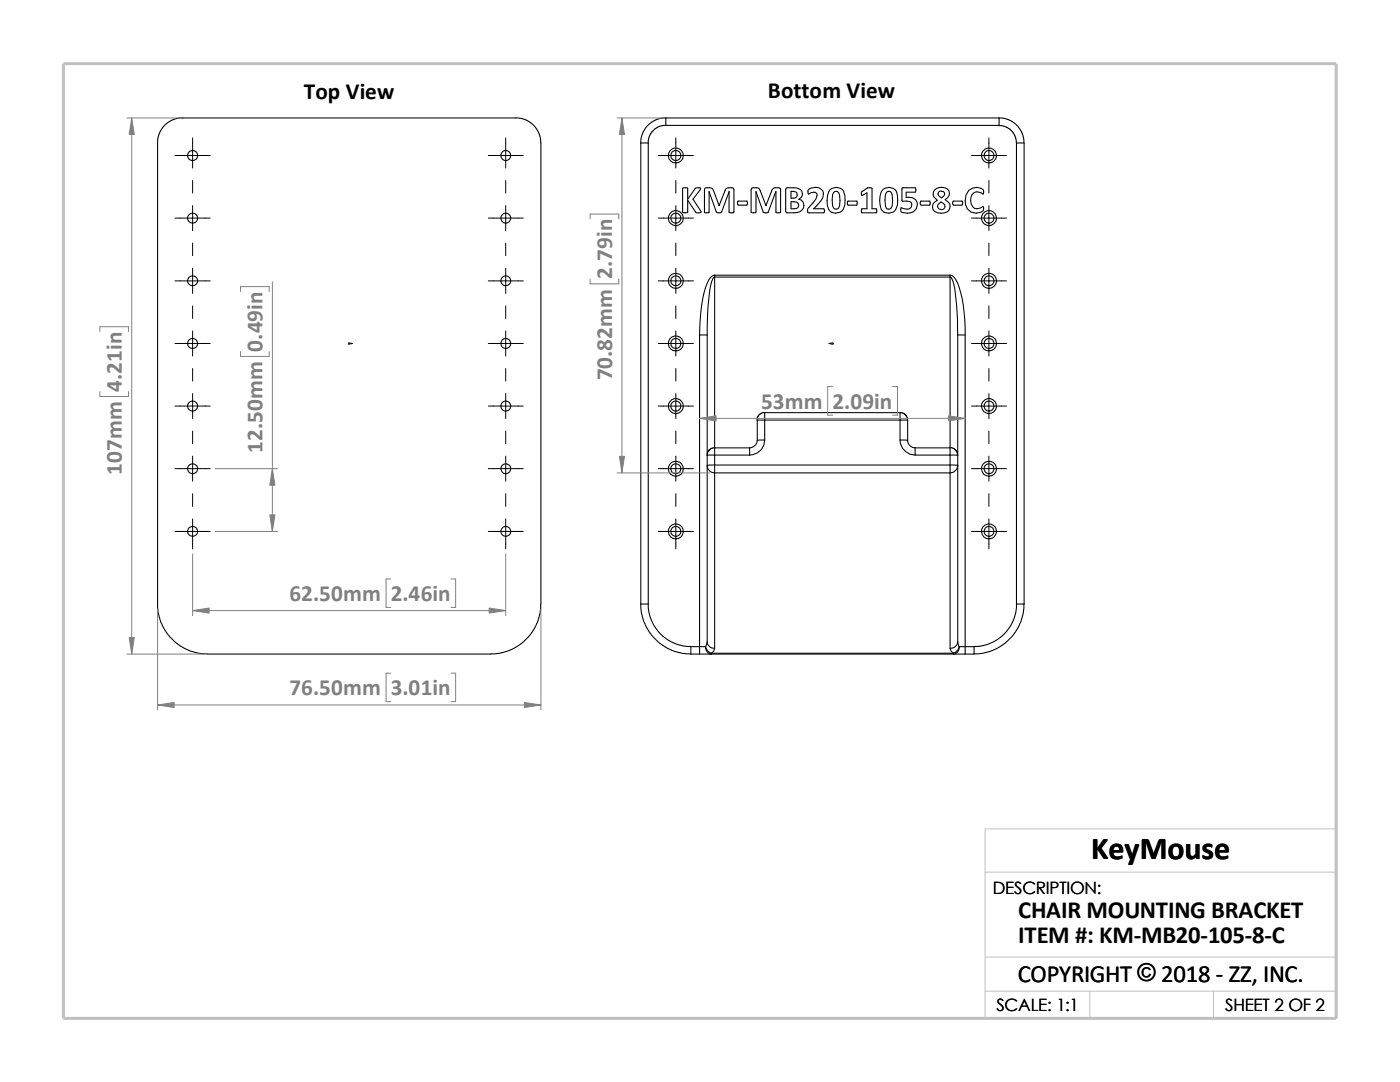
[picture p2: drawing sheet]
<svg xmlns="http://www.w3.org/2000/svg" width="279mm" height="216mm" viewBox="0 0 279 216" stroke-linecap="round" stroke-linejoin="round" font-family="sans-serif">
<path d="M196.6 174h70.1M196.6 191h70.1M196.6 197.8h70.1M217.5 197.8v5.4M242.2 197.8v5.4M26.8 203.2h239.9v-37.8h-70.1v37.8" fill="none" stroke="#c0c0c0" stroke-width=".2"/>
<path d="M12.7 12.7h254v190.5h-254z" fill="none" stroke="#c0c0c0" stroke-width=".59"/>
<g fill="none" stroke="#000" stroke-width=".21">
<path d="M31.5 28.5l.2-1.6 .9-1.7 1.5-1.1 1.7-.6h67.7l1.8 .6 1.4 1.1 1 1.7 .2 1.6v92M31.5 28.5v92.9l.4 2.3 .7 1.5 .9 1.5 1.4 1.4 1.8 1.2 1.6 .7 1.5 .4 1.6 .1M127.9 28.5v92M127.9 28.5h1.5M129.4 28.5v92M132.9 23.5l-.9 .1-1.1 .3-1.1 .7-.7 .6-1 1.7-.2 1.6M132.9 23.5h66.5M132.9 25h-.6l-.9 .3-1.1 .8-.8 1.3-.1 1.1M132.9 23.5v1.5M136.3 37.5a.69 .69 0 0 1 .9 .1v2.2l1.5-2.2a.72 .72 0 0 1 1.1 0l-1.5 2.2 1.5 2.2 .1 .4-.2 .1a.72 .72 0 0 1-.9-.2l-1.6-2.3v2.3a.69 .69 0 0 1-1 0zM141.5 38.3v4a.62 .62 0 0 1-.9 .1v-4.7l.4-.2a1.11 1.11 0 0 1 1.4 .6l1.1 2.9M141.5 38.3l1.5 4a.91 .91 0 0 0 1 0l1.5-4"/>
<path d="M141.5 38.3h.1M145.5 38.3v4.1a.69 .69 0 0 0 1-.1v-4.4a.37 .37 0 0 0-.5-.4h-.6a.64 .64 0 0 0-.7 .6l-1.2 2.9M145.5 38.3h.1M150.9 38.3l1.4 4a.85 .85 0 0 0 1 0l1.5-4 .1 4a.6 .6 0 0 0 .8 .1l.1-4.7-.4-.2h-.7a.71 .71 0 0 0-.7 .6l-1.1 2.9M150.9 38.3v4a.62 .62 0 0 1-1 0v-4.4l.1-.4h1l.5 .1 1.4 3.4M150.9 38.3h.1M156.8 37.6l.3-.1a3.3 3.3 0 0 1 2.7 .4 1.13 1.13 0 0 1-.4 1.9 1.36 1.36 0 0 1 1 1.5 1.36 1.36 0 0 1-1.4 1.1 3.2 3.2 0 0 1-2.1 0zM157.9 38.2l.9 .1a.68 .68 0 0 1 .3 .8 .68 .68 0 0 1-.7 .4h-.5zM161.4 37.8a1.75 1.75 0 0 1 2.9 .9 4.8 4.8 0 0 1-1.9 3h2a.56 .56 0 0 1 0 .8l-3.2-.1a.91 .91 0 0 1 .2-1l1.5-1.7 .2-.8a.58 .58 0 0 0-.7-.5l-1.1 .3-.1-.7zM165.7 37.8a1.74 1.74 0 0 1 1.8-.3 1.74 1.74 0 0 1 1.1 1.6 3.2 3.2 0 0 1-.9 3.2 1.68 1.68 0 0 1-2.6-1.4 4.3 4.3 0 0 1 .6-3.1zM166.4 38.4a.66 .66 0 0 1 .9 0 4.3 4.3 0 0 1 0 3.1 .66 .66 0 0 1-.9 0 4.3 4.3 0 0 1 0-3.1zM172 38.3l1.1-.8h.9v4.2h.9v.8l-2.9-.1v-.7h1v-3.2l-1 .5z"/>
<path d="M176.2 37.8a1.72 1.72 0 0 1 1.9-.3 1.72 1.72 0 0 1 1 1.6 3.3 3.3 0 0 1-.9 3.2 1.66 1.66 0 0 1-2.6-1.4 3.8 3.8 0 0 1 .6-3.1zM176.9 38.4a.66 .66 0 0 1 1 0 4.6 4.6 0 0 1-.1 3.1 .66 .66 0 0 1-.9 0 4.6 4.6 0 0 1 0-3.1zM180 37.5h2.6a.67 .67 0 0 1 0 .9h-1.8v1a1.6 1.6 0 0 1 2.2 1 1.6 1.6 0 0 1-1.3 2.1h-.6l-.9-.1a.62 .62 0 0 1-.3-1l.3 .2a1.08 1.08 0 0 0 1.2 .1 1.08 1.08 0 0 0 .5-1.1l-.3-.4-1.6-.1zM186.5 37.9a1.97 1.97 0 0 1 2.9 .2 1.35 1.35 0 0 1-.8 1.7l.8 .6a1.4 1.4 0 0 1-.1 1.6 1.4 1.4 0 0 1-1.5 .5 1.36 1.36 0 0 1-1.6-1.7l.2-.4 .7-.4-.7-.6a1.21 1.21 0 0 1 .1-1.5zM187.3 38.3a.74 .74 0 0 1 1.2 .4v.2l-.6 .6-.4-.3a.6 .6 0 0 1-.2-.9zM193.3 38a2.03 2.03 0 0 1 3 .1l-.1 .6a1.42 1.42 0 0 0-1.7-.3 1.42 1.42 0 0 0-.8 1.6 1.47 1.47 0 0 0 .8 1.5 1.47 1.47 0 0 0 1.7-.3l.1 .7a2.14 2.14 0 0 1-2.5 .4 2.14 2.14 0 0 1-1.2-2.3l.2-1.1zM199.4 23.5v1.5h-66.5M199.4 23.5l.9 .1 1 .3 .8 .4 .9 .8 1 1.5 .3 1v.9M199.4 25.1l1.3 .2 1.1 .7 .7 1 .4 1.5M202.9 28.5v92M202.9 28.5h1.5v92M142.6 54.9v.4"/>
<path d="M142.6 55.3v34.1M142.6 55.3h47M142.6 54.9h47M142.6 54.9a2.21 2.21 0 0 0-1.5 1.6 29.7 29.7 0 0 0-1.5 10.3M142.6 55.3a1.9 1.9 0 0 0-.7 1.5 50.3 50.3 0 0 0-.8 10M143.5 41h.1M147.2 40.2l1.8-.1a.56 .56 0 0 1 0 .8h-1.6l-.2-.1zM152.9 41h.1M157.9 40.3h1.1a.71 .71 0 0 1 .3 .9 .71 .71 0 0 1-.7 .5h-.7zM169.2 40.2l1.7-.1a.56 .56 0 0 1 0 .8h-1.7zM183.7 40.2l1.8-.1a.56 .56 0 0 1 0 .8h-1.8zM187.3 40.7l.5-.4 .5 .3a.65 .65 0 0 1 .3 .8 .65 .65 0 0 1-.7 .4l-.5-.1a.64 .64 0 0 1-.1-1z"/>
<path d="M189.6 55.3a1.91 1.91 0 0 1 .8 1.5 54.3 54.3 0 0 1 .7 10M189.6 54.9a2.15 2.15 0 0 1 1.5 1.6 28.6 28.6 0 0 1 1.5 10.3M189.6 54.9v.4M189.6 55.3v35.5M190.2 40.2l1.7-.1a.56 .56 0 0 1 0 .8h-1.7zM139.6 66.8v62.2M139.6 66.8h1.5M141.1 66.8v26M191.1 66.8h1.5M191.1 66.8v26M192.6 66.8v62.2M141.1 92.8a1.52 1.52 0 0 0 1.5 1.6"/>
<path d="M141.1 92.8v35.3M142.6 89.4l-.7 .1-.4 .3-.3 .5-.1 .5h1.5M142.6 89.4v1.4M142.6 92.8h-1.5M142.6 92.8v1.6M142.6 94.4v35M142.6 89.4h7M142.6 90.8v2M142.6 90.8h7M142.6 92.8h47M142.6 94.4h47M149.6 89.4v1.4"/>
<path d="M151.1 87.8a1.57 1.57 0 0 1-1.5 1.6M152.6 82.3l-.6 .1-.5 .4-.3 .4-.1 .7M152.6 82.3v1.5M152.6 87.8h-1.5M152.6 83.8l-1.5 .1v3.9M152.6 87.8a2.98 2.98 0 0 1-3 3M152.6 82.3h27.1M152.6 83.8v4M152.6 83.8h27M179.6 87.8h1.5M179.6 83.8l1.5 .1M179.6 83.8v-1.5h.4l.8 .6 .3 1"/>
<path d="M179.6 87.8a3 3 0 0 0 3 3M179.6 83.8v4M181.1 87.8a1.48 1.48 0 0 0 1.5 1.6M181.1 83.9v3.9M182.6 89.4h7.1M182.6 90.8h7M182.6 89.4v1.4M189.6 92.8v1.6M189.6 94.4v35M189.6 90.8v2M189.6 89.3l.6 .1 .4 .3 .4 .5 .1 .6h-1.5M189.6 92.8h1.5"/>
<path d="M191.1 92.8a1.6 1.6 0 0 1-1.5 1.6M191.1 92.8v35.3M107.9 120.5l-.1 1.6-.4 1.6-.6 1.5-1 1.5-1.7 1.7-1.4 .9-1.6 .7-1.6 .4-1.5 .1h-56.6M127.9 120.5h1.5M127.9 120.5l.1 1.8 .6 2 .9 1.8 1.1 1.2 1.7 1.5 1.7 1 2 .5 1.9 .2M129.4 120.5l.1 1.5 .4 1.5 .7 1.5 1.2 1.5 1.6 1.3 1.5 .7 1.5 .4 1.5 .1M137.9 130.5h1.7M139.6 129h-1.7v1.5M139.6 129h1.2M139.6 129v1.5M139.6 130.5h2.4M140.8 129a1.85 1.85 0 0 0 1.2 1.3"/>
<path d="M140.8 129a1.33 1.33 0 0 0 1.2 1.5M141.1 128.1a1.38 1.38 0 0 0 1.5 1.3M141.1 128.1l-.3 .9M142 130.5h48.3M142 130.3h48.3M142 130.3v.2M142.6 129.4l-.2 .6-.4 .3M189.6 129.4l.2 .6 .5 .3M190.3 130.5h2.3M190.3 130.3v.2M191.1 128.1l.3 .9M191.1 128.1a1.46 1.46 0 0 1-1.5 1.3"/>
<path d="M191.4 129h1.2M191.4 129a1.92 1.92 0 0 1-1.1 1.3M191.4 129a1.33 1.33 0 0 1-1.1 1.5M192.6 129h1.8M192.6 129v1.5M194.4 129v1.5h-1.8M202.9 120.5l-.1 1.5-.4 1.5-.8 1.5-1.2 1.5-1.6 1.3-1.4 .7-1.6 .4-1.4 .1M202.9 120.5h1.5M204.4 120.5l-.2 1.8-.6 2-1.3 2.4-1.4 1.4-1.8 1.2-1.6 .7-1.5 .4-1.6 .1"/>
<circle cx="38.4" cy="31" r="1.01"/>
<circle cx="101" cy="31" r="1"/>
<circle cx="134.9" cy="31" r="1.49"/>
<circle cx="134.9" cy="31" r="1.01"/>
<circle cx="197.4" cy="31" r="1.5"/>
<circle cx="197.4" cy="31" r="1"/>
<circle cx="38.4" cy="43.5" r="1"/>
<circle cx="38.4" cy="56" r="1"/>
<circle cx="100.9" cy="43.5" r=".99"/>
<circle cx="101" cy="56" r=".99"/>
<circle cx="134.9" cy="56" r="1"/>
<circle cx="134.9" cy="43.5" r="1.5"/>
<circle cx="134.9" cy="56" r="1.5"/>
<circle cx="134.9" cy="43.5" r="1"/>
<circle cx="197.4" cy="56" r=".99"/>
<circle cx="197.4" cy="56" r="1.51"/>
<circle cx="197.4" cy="43.5" r="1.51"/>
<circle cx="197.4" cy="43.5" r=".99"/>
<circle cx="38.4" cy="68.5" r="1"/>
<circle cx="101" cy="68.5" r=".99"/>
<circle cx="134.9" cy="68.5" r="1"/>
<circle cx="134.9" cy="68.5" r="1.5"/>
<circle cx="197.4" cy="68.5" r=".99"/>
<circle cx="197.4" cy="68.5" r="1.51"/>
<circle cx="38.4" cy="93.5" r="1"/>
<circle cx="38.4" cy="81" r="1.01"/>
<circle cx="100.9" cy="93.5" r=".99"/>
<circle cx="101" cy="81" r="1"/>
<circle cx="134.9" cy="81" r="1.01"/>
<circle cx="134.9" cy="81" r="1.5"/>
<circle cx="134.9" cy="93.5" r="1.5"/>
<circle cx="134.9" cy="93.5" r="1"/>
<circle cx="197.4" cy="81" r="1"/>
<circle cx="197.4" cy="81" r="1.51"/>
<circle cx="197.4" cy="93.5" r="1.51"/>
<circle cx="197.4" cy="93.5" r=".99"/>
<circle cx="38.4" cy="106" r="1"/>
<circle cx="101" cy="106" r=".99"/>
<circle cx="134.9" cy="106" r="1"/>
<circle cx="134.9" cy="106" r="1.5"/>
<circle cx="197.4" cy="106" r=".99"/>
<circle cx="197.4" cy="106" r="1.51"/>
</g>
<g fill="#00f" stroke="#00f" stroke-width=".2">
<path d="M70 68.5h.4l-.4 .1z"/>
<path d="M165.4 68.5h.4v.1z"/>
</g>
<path d="M69.6 68.5h.8M69.6 68.4l.2 .3M69.7 68.5h.1M69.7 68.4v.3M69.8 68.4l-.3 .3M165.4 68.5h.9M166 68.4l.3 .3M166.1 68.5h.1M166.1 68.4v.3M166.2 68.4l-.3 .3" fill="none" stroke="#00f" stroke-width=".2"/>
<g fill="none" stroke="#000" stroke-width=".2">
<path d="M34.9 31h7.1M38.4 27.5v6M38.4 36v2.5M97.5 31h6.9M100.9 27.5v6M100.9 36v2.5M131.4 31h7M134.9 27.5v6M134.9 36v2.5M193.9 31h7M197.4 27.5v6M197.4 36v2.5"/>
<path d="M34.9 56h7.1M34.9 43.5h7.1M38.4 41v5M38.4 48.5v2.5M38.4 53.5v5M97.5 56h6.9M97.5 43.5h6.9M100.9 41v5M100.9 48.5v2.5M100.9 53.5v5M131.4 56h7M131.4 43.5h7"/>
<path d="M134.9 41v5M134.9 48.5v2.5M134.9 53.5v5M193.9 56h7M193.9 43.5h7M197.4 41v5M197.4 48.5v2.5M197.4 53.5v5M34.9 68.5h7.1M38.4 61v2.5M38.4 66v5M38.4 73.5v2.5"/>
<path d="M38.4 78.5v5M97.5 68.5h6.9M100.9 61v2.5M100.9 66v5M100.9 73.5v2.5M100.9 78.5v5M131.4 68.5h7M134.9 61v2.5M134.9 66v5M134.9 73.5v2.5M134.9 78.5v5M193.9 68.5h7"/>
<path d="M197.4 61v2.5M197.4 66v5M197.4 73.5v2.5M197.4 78.5v5M34.9 93.5h7.1M34.9 81h7.1M38.4 86v2.5M38.4 91v5M38.4 98.5v2.5M97.5 93.5h6.9M97.5 81h6.9M100.9 86v2.5"/>
<path d="M100.9 91v5M100.9 98.5v2.5M131.4 93.5h7M131.4 81h7M134.9 86v2.5M134.9 91v5M134.9 98.5v2.5M193.9 93.5h7M193.9 81h7M197.4 86v2.5M197.4 91v5M197.4 98.5v2.5"/>
<path d="M34.9 106h7.1M38.4 103.5v6M97.5 106h6.9M100.9 103.5v6M131.4 106h7M134.9 103.5v6M193.9 106h7M197.4 103.5v6"/>
</g>
<g fill="none" stroke="#808080" stroke-width=".2">
<path d="M25.3 23.5h10.1M26.3 23.5v107M123.1 23.5h8.8M124.1 23.5v70.9M48 58.2v-1h5.7v1M54.4 56.2v49.8M117.8 43.7v-1h5.7v1M117.8 55.7v.9h5.7v-.9M19.9 66.2v-1h5.8v1M19.9 78.1v1h5.8v-1M48 70.1v1h5.7v-1M166.2 77.1h-1v5.7h1"/>
<path d="M178.1 77.1h1v5.7h-1M42.9 93.5h12.5M123.1 94.4h18.5M139.6 83.5h53M38.4 110.5v12.4M42.9 106h12.5M78 115.5h-1v5.7h1M90 115.5h.9v5.7h-.9M100.9 110.5v12.4M25.3 130.5h15.1M31.5 121.5v20.1M38.4 121.8h62.5"/>
<path d="M78 134.3h-1v5.7h1M90 134.3h.9v5.7h-.9M107.9 121.5v20.1M31.5 140.7h76.4"/>
</g>
<g fill="#808080" stroke="#808080" stroke-width=".2">
<path d="M38.4 121.8l3.3-.5v1z"/>
<path d="M97.6 121.3l3.3 .5-3.3 .5z"/>
<path d="M25.8 127.2h1l-.5 3.3z"/>
<path d="M26.3 23.5l.5 3.3h-1z"/>
<path d="M104.6 140.2l3.3 .5-3.3 .5z"/>
<path d="M31.5 140.7l3.3-.5v1z"/>
<path d="M54.4 93.5l.5 3.3h-1.1z"/>
<path d="M53.8 102.7h1.1l-.5 3.3z"/>
<path d="M139.6 83.5l3.3-.5v1z"/>
<path d="M189.3 83l3.3 .5-3.3 .5z"/>
<path d="M123.6 91.1h1l-.5 3.3z"/>
<path d="M124.1 23.5l.5 3.3h-1z"/>
</g>
<text font-size="6.4" x="217.8" y="171.4">KeyMouse</text>
<g font-size="4.9">
<text x="203.2" y="183.2">CHAIR MOUNTING BRACKET</text>
<text x="203.2" y="188.1">ITEM #: KM-MB20-105-8-C</text>
<text x="203.1" y="195.9">COPYRIGHT © 2018 - ZZ, INC.</text>
<text x="203.1" y="195.9">COPYRIGHT ©</text>
</g>
<g font-size="4.6">
<text x="60.6" y="19.7">Top View</text>
<text x="153.2" y="19.6">Bottom View</text>
</g>
<g font-size="4.6" fill="#808080">
<text x="122.2" y="55.7" transform="rotate(-90 122.2 55.7)">2.79in</text>
<text x="52.4" y="70.1" transform="rotate(-90 52.4 70.1)">0.49in</text>
<text x="122.2" y="75.9" transform="rotate(-90 122.2 75.9)">70.82mm</text>
<text x="24.3" y="78.1" transform="rotate(-90 24.3 78.1)">4.21in</text>
<text x="151.9" y="81.6">53mm</text>
<text x="166.2" y="81.6">2.09in</text>
<text x="24.3" y="94.8" transform="rotate(-90 24.3 94.8)">107mm</text>
<text x="52.4" y="90.4" transform="rotate(-90 52.4 90.4)">12.50mm</text>
<text x="57.7" y="120">62.50mm</text>
<text x="78" y="120">2.46in</text>
<text x="57.7" y="138.8">76.50mm</text>
<text x="78" y="138.8">3.01in</text>
</g>
<g font-size="3.4">
<text x="198.2" y="178.5">DESCRIPTION:</text>
<text x="198.8" y="201.7">SCALE: 1:1</text>
<text x="244.5" y="201.7">SHEET 2 OF 2</text>
</g>
</svg>
